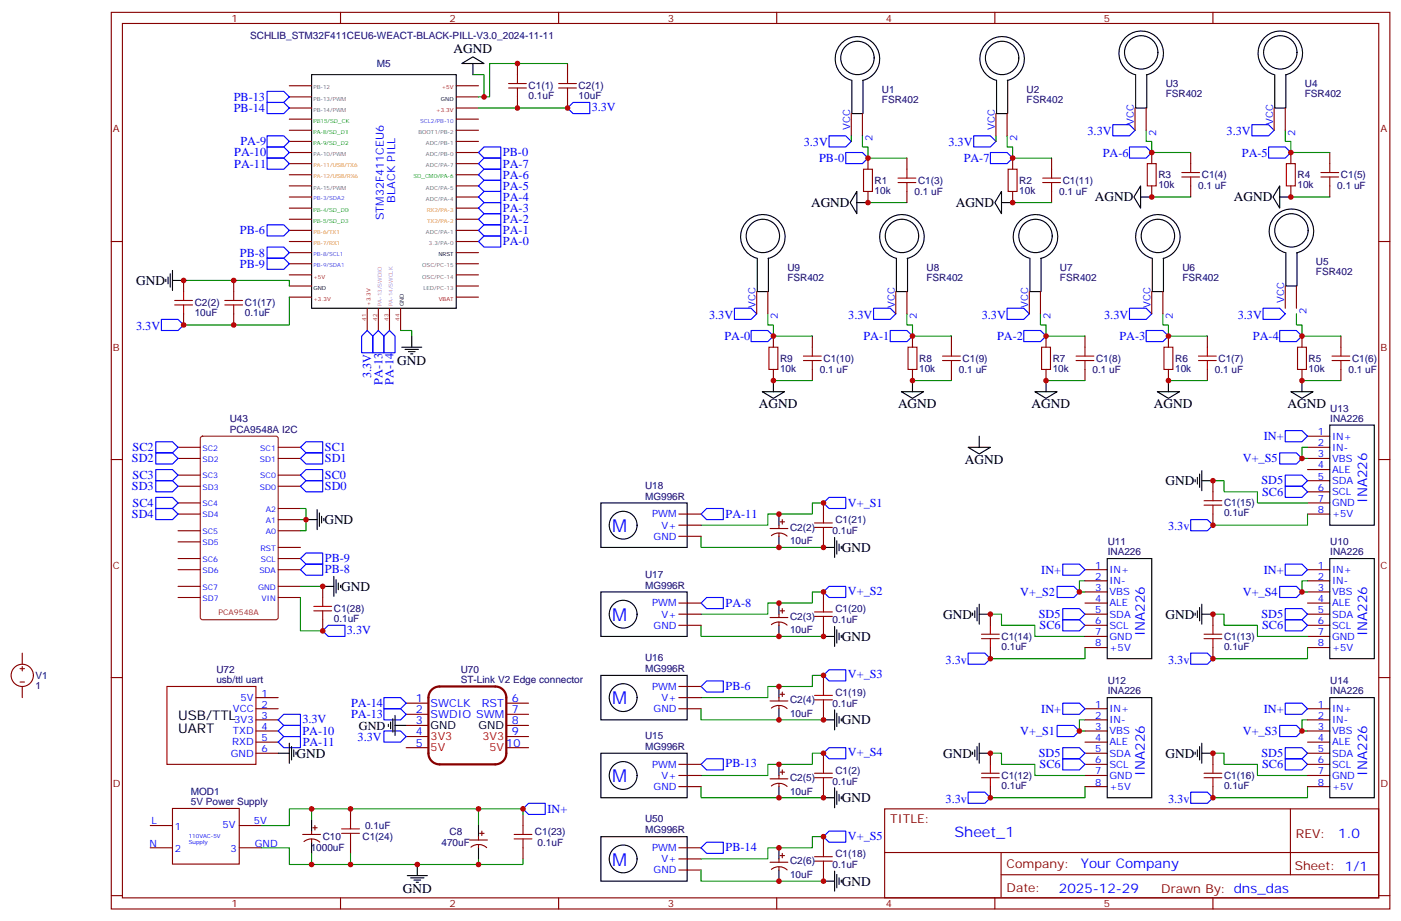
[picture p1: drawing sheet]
<svg xmlns="http://www.w3.org/2000/svg" width="444mm" height="292mm" viewBox="0 0 444 292" stroke-linecap="round" stroke-linejoin="round" font-family="sans-serif">
<g fill="none" stroke="#870000" stroke-width=".35">
<path d="M35.3 3.9h405.3v284.4h-405.3zM38.8 7.4h398.3v277.3h-398.3zM107.9 3.9v3.5M177.1 3.9v3.5M246.2 3.9v3.5M315.4 3.9v3.5M384.5 3.9v3.5M91.7 37.8h7.1M91.7 34.3h7.1M91.7 30.7h7.1M91.7 27.2h7.1M144.6 37.8h7.1"/>
<path d="M144.6 34.3h7.1M144.6 30.7h7.1M144.6 27.2h7.1M164 20.1v3.6M164 30.7v3.6M179.9 20.1v3.6M179.9 30.7v3.6M269.9 36v7.1M273.4 36v7.1M315.7 36v7.1M319.3 36v7.1M359.8 34.3v7"/>
<path d="M363.4 34.3v7M403.9 34.3v7M407.5 34.3v7M91.7 58.9h7.1M91.7 55.4h7.1M91.7 51.9h7.1M91.7 48.4h7.1M91.7 44.8h7.1M91.7 41.3h7.1M144.6 58.9h7.1M144.6 55.4h7.1M144.6 51.9h7.1"/>
<path d="M144.6 48.4h7.1M144.6 44.8h7.1M144.6 41.3h7.1M275.2 50.1v3.6M287.5 50.1v3.6M321 50.1v3.6M333.4 50.1v3.6M365.1 48.4v3.5M365.1 58.9v3.6M377.5 48.4v3.5M377.5 58.9v3.6M409.2 48.4v3.5"/>
<path d="M409.2 58.9v3.6M421.6 48.4v3.5M421.6 58.9v3.6M35.3 76.6h3.5M91.7 76.6h7.1M91.7 73.1h7.1M91.7 69.5h7.1M91.7 66h7.1M91.7 62.5h7.1M144.6 76.6h7.1M144.6 73.1h7.1M144.6 69.5h7.1"/>
<path d="M144.6 66h7.1M144.6 62.5h7.1M275.2 60.7v3.5M287.5 60.7v3.5M321 60.7v3.5M333.4 60.7v3.5M437.1 76.6h3.5M58.2 88.9v3.6M58.2 99.5v3.5M74.1 88.9v3.6M74.1 99.5v3.5M91.7 94.2h7.1"/>
<path d="M91.7 90.7h7.1M91.7 87.2h7.1M91.7 83.6h7.1M91.7 80.1h7.1M116.4 97.8v7M119.9 97.8v7M123.5 97.8v7M127 97.8v7M144.6 94.2h7.1M144.6 90.7h7.1M144.6 87.2h7.1M144.6 83.6h7.1"/>
<path d="M144.6 80.1h7.1M239.9 92.5v7M243.4 92.5v7M284 92.5v7M287.5 92.5v7M326.3 92.5v7M329.8 92.5v7M365.1 92.5v7M368.7 92.5v7M407.5 90.7v7.1M411 90.7v7.1M245.2 106.6v3.5"/>
<path d="M245.2 117.2v3.5M257.5 106.6v3.5M257.5 117.2v3.5M289.3 106.6v3.5M289.3 117.2v3.5M301.6 106.6v3.5M301.6 117.2v3.5M331.6 106.6v3.5M331.6 117.2v3.5M344 106.6v3.5M344 117.2v3.5M370.4 106.6v3.5"/>
<path d="M370.4 117.2v3.5M382.8 106.6v3.5M382.8 117.2v3.5M412.7 106.6v3.5M412.7 117.2v3.5M425.1 106.6v3.5M425.1 117.2v3.5M414.5 138.3h7.1M35.3 145.7h3.5M56.4 154.2h7.1M56.4 150.7h7.1M56.4 145.4h7.1"/>
<path d="M56.4 141.9h7.1M56.4 159.5h7.1M88.2 154.2h7M88.2 150.7h7M88.2 145.4h7M88.2 141.9h7M261.1 159.5v3.5M384.5 152.4v3.6M414.5 145.4h7.1M414.5 141.9h7.1M414.5 159.5h7.1M414.5 148.9h7.1"/>
<path d="M414.5 152.4h7.1M414.5 156h7.1M437.1 145.7h3.5M56.4 177.1h7.1M56.4 168.3h7.1M56.4 163h7.1M56.4 171.8h7.1M88.2 177.1h7M88.2 173.6h7M88.2 168.3h7M88.2 164.8h7M88.2 161.3h7"/>
<path d="M215.2 163h7M215.2 170.1h7M215.2 166.5h7M244.1 167.6h5.7M244.5 169.9a3.8 3.8 0 0 1 5 .1M246.9 166.5v1.1M246.9 169v1.1M247.3 165.5h1.4M248 164.8v1.4M261.1 170.1v3.5M384.5 163v3.5M414.5 163h7.1"/>
<path d="M56.4 189.5h7.1M56.4 185.9h7.1M56.4 180.7h7.1M88.2 189.5h7M88.2 185.9h7M88.2 180.7h7M102.3 185.9v3.6M102.3 196.5v3.6M215.2 191.2h7M215.2 194.8h7M215.2 198.3h7M244.1 195.8h5.7"/>
<path d="M244.5 198.1a3.8 3.8 0 0 1 5 .1M246.9 194.8v1M246.9 197.2v1.1M247.3 193.7h1.4M248 193v1.4M261.1 187.7v3.5M261.1 198.3v3.5M314 194.8v3.5M344 180.7h7M344 184.2h7M344 187.7h7M344 191.2h7"/>
<path d="M344 194.8h7M344 198.3h7M384.5 194.8v3.5M414.5 180.7h7.1M414.5 184.2h7.1M414.5 187.7h7.1M414.5 191.2h7.1M414.5 194.8h7.1M414.5 198.3h7.1M6.3 212.1h1.5M6.3 216.3h1.5M7.1 207.1v3.5"/>
<path d="M7.1 211.3v1.5M7.1 217.7v3.5M35.3 214.9h3.5M215.2 217.7h7M248 219.5v1.4M261.1 214.2v3.5M314 205.4v3.5M344 201.8h7M344 205.4h7M384.5 205.4v3.5M414.5 201.8h7.1M414.5 205.4h7.1"/>
<path d="M437.1 214.9h3.5M81.1 221.2h7.1M81.1 224.8h7.1M81.1 228.3h7.1M81.1 231.8h7.1M81.1 235.3h7.1M81.1 238.9h7.1M128.8 223h7M128.8 226.5h7M128.8 230h7M128.8 233.6h7M128.8 237.1h7"/>
<path d="M160.5 223h7.1M160.5 226.5h7.1M160.5 230h7.1M160.5 233.6h7.1M160.5 237.1h7.1M215.2 221.2h7M215.2 224.8h7M244.1 222.3h5.7M244.5 224.6a3.8 3.8 0 0 1 5 .1M246.9 221.2v1.1M246.9 223.7v1.1M247.3 220.2h1.4"/>
<path d="M261.1 224.8v3.5M261.1 238.9v3.5M314 238.9v3.5M344 224.8h7M344 228.3h7M344 231.8h7M344 235.3h7M344 238.9h7M384.5 238.9v3.5M414.5 224.8h7.1M414.5 228.3h7.1M414.5 231.8h7.1"/>
<path d="M414.5 235.3h7.1M414.5 238.9h7.1M54.7 256.4h21.1v17.6h-21.1zM111.1 256.5v3.5M165.8 258.3v3.5M215.2 242.4h7M215.2 245.9h7M215.2 249.4h7M244.1 247h5.7M244.5 249.2a3.8 3.8 0 0 1 5 .2M246.9 245.9v1.1M246.9 248.4v1"/>
<path d="M247.3 244.9h1.4M248 244.2v1.4M261.1 249.4v3.6M280.5 256.5h156.6v28.2h-156.6zM314 249.4v3.6M344 242.4h7M344 245.9h7M344 249.4h7M384.5 249.4v3.6M409.1 256.5v20.9M414.5 242.4h7.1M414.5 245.9h7.1"/>
<path d="M414.5 249.4h7.1M47.6 268.9h7.1M47.6 261.8h7.1M75.8 268.9h7.1M75.8 261.8h7.1M96 264.6h5.6M96.4 266.9a3.8 3.8 0 0 1 5 .1M98.8 263.6v1M98.8 266v1.1M99.1 262.5h1.4M99.8 261.8v1.4M111.1 267.1v3.5"/>
<path d="M148.9 266.4h5.6M149.3 268.6a3.8 3.8 0 0 1 5 .2M151.7 265.3v1.1M151.7 267.8v1.1M152 264.3h1.5M152.8 263.6v1.4M165.8 268.9v3.5M215.2 275.9h7M215.2 272.4h7M215.2 268.9h7M244.1 273.4h5.7M244.5 275.7a3.8 3.8 0 0 1 5 .2"/>
<path d="M246.9 272.4v1M246.9 274.8v1.1M247.3 271.3h1.4M248 270.6v1.4M261.1 265.3v3.6M261.1 275.9v3.5M280.5 270.4h156.5M317.4 277.4h119.6M317.4 270.4v14.1M35.3 284h3.5M107.9 284.7v3.6M177.1 284.7v3.6"/>
<path d="M246.2 284.7v3.6M315.4 284.7v3.6M384.5 284.7v3.6M437.1 284h3.5"/>
<circle cx="7.1" cy="214.2" r="3.5"/>
</g>
<g fill="none" stroke="#000" stroke-width=".35">
<path d="M98.8 23.7h45.8v74.1h-45.8zM146.4 20.1l3.5-2.1 3.6 2.1zM149.9 20.1v3.6M269.9 25.4a7.1 7.1 0 0 1-3.8-10.9 7.1 7.1 0 0 1 11.6 .2 7.1 7.1 0 0 1-4.2 10.8M270.1 25.4v10.6h3.5v-10.6M315.7 25.4a7.1 7.1 0 0 1-3.7-10.9 7.1 7.1 0 0 1 11.6 .2 7.1 7.1 0 0 1-4.3 10.8M315.9 25.4v10.6h3.6v-10.6M359.8 23.7a7.1 7.1 0 0 1-3.7-11 7.1 7.1 0 0 1 11.6 .3 7.1 7.1 0 0 1-4.3 10.8M360 23.7v10.6h3.6v-10.6M403.9 23.7a7.1 7.1 0 0 1-3.7-11 7.1 7.1 0 0 1 11.6 .3 7.1 7.1 0 0 1-4.3 10.8M404.1 23.7v10.6h3.5v-10.6M361.6 58.9v7.1l-2.1-3.5z"/>
<path d="M405.7 58.9v7.1l-2.1-3.5zM271.6 60.7v7.1l-2.1-3.6zM271.6 64.2h3.6M317.5 60.7v7.1l-2.1-3.6zM317.5 64.2h3.5M361.6 62.5h3.5M405.7 62.5h3.5M52.6 88.6v.7M53.3 87.9v2.1M54 86.8v4.3M54.7 88.9h3.5M54.7 85.8v6.3"/>
<path d="M239.9 81.9a7.1 7.1 0 0 1-3.8-11 7.1 7.1 0 0 1 11.6 .3 7.1 7.1 0 0 1-4.2 10.8M240.1 81.9v10.6h3.5v-10.6M284 81.9a7.1 7.1 0 0 1-3.8-11 7.1 7.1 0 0 1 11.6 .3 7.1 7.1 0 0 1-4.2 10.8M284.2 81.9v10.6h3.5v-10.6M326.3 81.9a7.1 7.1 0 0 1-3.7-11 7.1 7.1 0 0 1 11.5 .3 7.1 7.1 0 0 1-4.2 10.8M326.5 81.9v10.6h3.5v-10.6M365.1 81.9a7.1 7.1 0 0 1-3.7-11 7.1 7.1 0 0 1 11.6 .3 7.1 7.1 0 0 1-4.3 10.8M365.3 81.9v10.6h3.5v-10.6M407.5 80.1a7.1 7.1 0 0 1-3.8-10.9 7.1 7.1 0 0 1 11.6 .2 7.1 7.1 0 0 1-4.2 10.8M407.6 80.1v10.6h3.6v-10.6M127.4 110.1h6.3M128.4 110.8h4.2"/>
<path d="M129.5 111.5h2.1M130.2 112.2h.7M130.5 106.6v3.5M241.7 124.2h7l-3.5 2.1zM245.2 120.7v3.5M285.8 124.2h7l-3.5 2.1zM289.3 120.7v3.5M310.4 138.3v3.6M328.1 124.2h7l-3.5 2.1zM331.6 120.7v3.5M366.9 124.2h7l-3.5 2.1zM370.4 120.7v3.5"/>
<path d="M409.2 124.2h7.1l-3.6 2.1zM412.7 120.7v3.5M421.6 134.8h14.1v31.7h-14.1zM190.5 159.5h27.3v14.1h-27.3zM306.9 141.9h7.1l-3.6 2.1zM378.9 152.1v.7M379.6 151.4v2.1M380.3 150.3v4.3M381 149.3v6.3M381 152.4h3.5M97 164.8h3.5M100.5 161.6v6.4"/>
<path d="M101.2 162.7v4.2M102 163.7v2.1M102.7 164.4v.7M246.9 163v3.5M246.9 170.1v3.5M261.1 173.6h3.5M264.6 170.4v6.4M265.3 171.5v4.2M266 172.5v2.2M266.7 173.2v.8M351 177.1h14.1v31.8h-14.1zM421.6 177.1h14.1v31.8h-14.1z"/>
<path d="M102.3 185.9h3.5M105.8 182.8v6.3M106.5 183.8v4.3M107.2 184.9v2.1M107.9 185.6v.7M190.5 187.7h27.3v14.1h-27.3zM246.9 191.2v3.6M246.9 198.3v3.5M264.6 198.6v6.4M265.3 199.7v4.2M308.3 194.4v.7M309 193.7v2.1"/>
<path d="M309.7 192.7v4.2M310.4 191.6v6.3M310.4 194.8h3.6M378.9 194.4v.7M379.6 193.7v2.1M380.3 192.7v4.2M381 191.6v6.3M381 194.8h3.5M190.5 214.2h27.3v14.1h-27.3zM246.9 217.7v3.5M261.1 201.8h3.5M266 200.8v2.1"/>
<path d="M266.7 201.5v.7M88.2 238.9h3.5M91.7 235.7v6.3M92.4 236.7v4.3M93.1 237.8v2.1M93.8 238.5v.7M123.1 229.7v.7M123.8 229v2.1M124.5 227.9v4.3M125.2 230h3.6M125.2 226.9v6.3M190.5 238.9h27.3v14.1h-27.3z"/>
<path d="M246.9 224.8v3.5M261.1 228.3h3.5M264.6 225.1v6.4M265.3 226.2v4.2M266 227.2v2.1M266.7 227.9v.7M308.3 238.5v.7M309 237.8v2.1M309.7 236.7v4.3M310.4 238.9h3.6M310.4 235.7v6.3M351 221.2h14.1v31.8h-14.1z"/>
<path d="M378.9 238.5v.7M379.6 237.8v2.1M380.3 236.7v4.3M381 238.9h3.5M381 235.7v6.3M421.6 221.2h14.1v31.8h-14.1zM246.9 242.4v3.5M246.9 249.4v3.6M261.1 253h3.5M264.6 249.8v6.4M265.3 250.9v4.2M266 251.9v2.1"/>
<path d="M266.7 252.6v.7M98.8 260v3.6M98.8 267.1v3.5M129.1 277.7h6.4M130.2 278.4h4.2M131.2 279.1h2.1M131.9 279.8h.7M132.3 274.1v3.6M151.7 261.8v3.5M151.7 268.9v3.5M190.5 265.3h27.3v14.1h-27.3zM246.9 268.9v3.5"/>
<path d="M246.9 275.9v3.5M261.1 279.4h3.5M264.6 276.3v6.3M265.3 277.3v4.3M266 278.4v2.1M266.7 279.1v.7"/>
<circle cx="271.8" cy="18.4" r="5.3"/>
<circle cx="317.7" cy="18.4" r="5.3"/>
<circle cx="361.8" cy="16.6" r="5.3"/>
<circle cx="405.9" cy="16.6" r="5.3"/>
<circle cx="241.8" cy="74.8" r="5.3"/>
<circle cx="285.9" cy="74.8" r="5.3"/>
<circle cx="328.3" cy="74.8" r="5.3"/>
<circle cx="367.1" cy="74.8" r="5.3"/>
<circle cx="409.4" cy="73.1" r="5.3"/>
<circle cx="197.6" cy="166.5" r="4.4"/>
<circle cx="197.6" cy="194.8" r="4.4"/>
<circle cx="197.6" cy="221.2" r="4.4"/>
<circle cx="197.6" cy="245.9" r="4.4"/>
<circle cx="197.6" cy="272.4" r="4.4"/>
</g>
<g fill="none" stroke="#00f" stroke-width=".35">
<path d="M84.7 29h5.3l1.7 1.7-1.7 1.8h-5.3zM84.7 32.5h5.3l1.7 1.8-1.7 1.7h-5.3zM179.9 34.3l1.8-1.8h5.3v3.5h-5.3zM352.8 39.5h5.3l1.7 1.8-1.7 1.8h-5.3zM396.9 39.5h5.3l1.7 1.8-1.7 1.8h-5.3zM84.7 46.6h5.3l1.7 1.8-1.7 1.7h-5.3zM84.7 43.1h5.3l1.7 1.7-1.7 1.8h-5.3zM84.7 50.1h5.3l1.7 1.8-1.7 1.8h-5.3zM151.7 51.9l1.8-1.8h5.2v3.6h-5.2zM151.7 55.4l1.8-1.7h5.2v3.5h-5.2zM151.7 58.9l1.8-1.7h5.2v3.5h-5.2zM153.5 46.6h5.2v3.5h-5.2l-1.8-1.7z"/>
<path d="M262.8 43.1h5.3l1.8 1.7-1.8 1.8h-5.3zM268.1 48.4h5.3l1.8 1.7-1.8 1.8h-5.3zM308.7 43.1h5.3l1.7 1.7-1.7 1.8h-5.3zM314 48.4h5.3l1.7 1.7-1.7 1.8h-5.3zM358.1 46.6h5.3l1.7 1.8-1.7 1.7h-5.3zM402.2 46.6h5.3l1.7 1.8-1.7 1.7h-5.3zM84.7 78.4h5.3l1.7 1.7-1.7 1.8h-5.3zM84.7 71.3h5.3l1.7 1.8-1.7 1.7h-5.3zM151.7 62.5l1.8-1.8h5.2v3.5h-5.2zM151.7 66l1.8-1.8h5.2v3.6h-5.2zM151.7 69.5l1.8-1.7h5.2v3.5h-5.2zM151.7 76.6l1.8-1.8h5.2v3.6h-5.2z"/>
<path d="M151.7 73.1l1.8-1.8h5.2v3.5h-5.2zM84.7 81.9h5.3l1.7 1.7-1.7 1.8h-5.3zM232.8 97.8h5.3l1.8 1.7-1.8 1.8h-5.3zM276.9 97.8h5.3l1.8 1.7-1.8 1.8h-5.3zM319.3 97.8h5.3l1.7 1.7-1.7 1.8h-5.3zM358.1 97.8h5.3l1.7 1.7-1.7 1.8h-5.3zM400.4 97.8h5.3l1.8 1.7-1.8 1.8h-5.3zM51.2 101.3h5.2l1.8 1.7-1.8 1.8h-5.2zM116.4 104.8l1.8 1.8v5.3h-3.5v-5.3zM119.9 104.8l1.8 1.8v5.3h-3.5v-5.3zM123.5 104.8l1.7 1.8v5.3h-3.5v-5.3zM238.1 104.8h5.3l1.8 1.8-1.8 1.7h-5.3z"/>
<path d="M282.2 104.8h5.3l1.8 1.8-1.8 1.7h-5.3zM324.6 104.8h5.2l1.8 1.8-1.8 1.7h-5.2zM363.4 104.8h5.3l1.7 1.8-1.7 1.7h-5.3zM405.7 104.8h5.3l1.7 1.8-1.7 1.7h-5.3zM407.5 136.6h5.2l1.8 1.7-1.8 1.8h-5.2zM49.4 140.1h5.3l1.7 1.8-1.7 1.7h-5.3zM49.4 143.6h5.3l1.7 1.8-1.7 1.7h-5.3zM49.4 148.9h5.3l1.7 1.8-1.7 1.7h-5.3zM49.4 152.4h5.3l1.7 1.8-1.7 1.8h-5.3zM49.4 157.7h5.3l1.7 1.8-1.7 1.8h-5.3zM95.2 154.2l1.8-1.8h5.3v3.6h-5.3zM95.2 150.7l1.8-1.8h5.3v3.5h-5.3z"/>
<path d="M95.2 141.9l1.8-1.8h5.3v3.5h-5.3zM95.2 145.4l1.8-1.8h5.3v3.5h-5.3zM262.8 157.7h5.3v3.6h-5.3l-1.7-1.8zM405.7 143.6h5.3l1.7 1.8-1.7 1.7h-5.3zM407.5 150.7h5.2l1.8 1.7-1.8 1.8h-5.2zM407.5 154.2h5.2l1.8 1.8-1.8 1.7h-5.2zM49.4 161.3h5.3l1.7 1.7-1.7 1.8h-5.3zM95.2 177.1l1.8-1.7h5.3v3.5h-5.3zM222.2 163l1.8-1.7h5.3v3.5h-5.3zM336.9 178.9h5.3l1.8 1.8-1.8 1.7h-5.3zM377.5 164.8h5.3l1.7 1.7-1.7 1.8h-5.3zM407.5 178.9h5.2l1.8 1.8-1.8 1.7h-5.2z"/>
<path d="M95.2 180.7l1.8-1.8h5.3v3.5h-5.3zM222.2 191.2l1.8-1.7h5.3v3.5h-5.3zM261.1 187.7l1.7-1.8h5.3v3.6h-5.3zM335.1 185.9h5.3l1.8 1.8-1.8 1.8h-5.3zM336.9 196.5h5.3l1.8 1.8-1.8 1.8h-5.3zM336.9 193h5.3l1.8 1.8-1.8 1.7h-5.3zM405.7 185.9h5.3l1.7 1.8-1.7 1.8h-5.3zM407.5 193h5.2l1.8 1.8-1.8 1.7h-5.2zM407.5 196.5h5.2l1.8 1.8-1.8 1.8h-5.2zM102.3 200.1l1.8-1.8h5.3v3.5h-5.3zM222.2 217.7l1.8-1.8h5.3v3.6h-5.3zM261.1 214.2l1.7-1.8h5.3v3.5h-5.3z"/>
<path d="M306.9 207.1h5.3l1.8 1.8-1.8 1.7h-5.3zM377.5 207.1h5.3l1.7 1.8-1.7 1.7h-5.3zM88.2 231.8l1.8-1.8h5.2v3.6h-5.2zM88.2 228.3l1.8-1.8h5.2v3.5h-5.2zM90 233.6h5.2v3.5h-5.2l-1.8-1.8zM121.7 231.8h5.3l1.8 1.8-1.8 1.7h-5.3zM121.7 224.8h5.3l1.8 1.7-1.8 1.8h-5.3zM121.7 221.2h5.3l1.8 1.8-1.8 1.8h-5.3zM262.8 237.1h5.3v3.5h-5.3l-1.7-1.7zM335.1 230h5.3l1.8 1.8-1.8 1.8h-5.3zM336.9 237.1h5.3l1.8 1.8-1.8 1.7h-5.3zM336.9 223h5.3l1.8 1.8-1.8 1.7h-5.3z"/>
<path d="M405.7 230h5.3l1.7 1.8-1.7 1.8h-5.3zM407.5 237.1h5.2l1.8 1.8-1.8 1.7h-5.2zM407.5 223h5.2l1.8 1.8-1.8 1.7h-5.2zM165.8 256.5l1.8-1.8h5.3v3.6h-5.3zM222.2 242.4l1.8-1.8h5.3v3.6h-5.3zM306.9 251.2h5.3l1.8 1.8-1.8 1.7h-5.3zM336.9 240.6h5.3l1.8 1.8-1.8 1.8h-5.3zM377.5 251.2h5.3l1.7 1.8-1.7 1.7h-5.3zM407.5 240.6h5.2l1.8 1.8-1.8 1.8h-5.2zM222.2 268.9l1.8-1.8h5.3v3.5h-5.3zM261.1 265.3l1.7-1.7h5.3v3.5h-5.3z"/>
</g>
<path d="M136.9 218.7a3.5 3.5 0 0 1 2.4-1h17.7a3.5 3.5 0 0 1 3.5 3.5v17.7a3.5 3.5 0 0 1-3.5 3.5h-17.7a3.5 3.5 0 0 1-3.5-3.5v-17.7a3.5 3.5 0 0 1 1.1-2.5z" fill="none" stroke="#870000" stroke-width=".71"/>
<path d="M52.9 217.7h28.2v24.7h-28.2z" fill="none" stroke="#900" stroke-width=".35"/>
<g fill="none" stroke="#a10000" stroke-width=".35">
<path d="M161.2 27.9h5.7M161.2 26.5h5.7M164 23.7v2.8M164 27.9v2.8M177.1 27.9h5.6M177.1 26.5h5.6M179.9 23.7v2.8M179.9 27.9v2.8M273.8 53.7h2.8v7h-2.8zM284.7 57.9h5.6M284.7 56.5h5.6M287.5 53.7v2.8"/>
<path d="M287.5 57.9v2.8M319.6 53.7h2.8v7h-2.8zM330.6 57.9h5.6M330.6 56.5h5.6M333.4 53.7v2.8M333.4 57.9v2.8M363.7 51.9h2.8v7h-2.8zM374.6 56.1h5.7M374.6 54.7h5.7M377.5 51.9v2.8M377.5 56.1v2.8M407.8 51.9h2.8v7h-2.8z"/>
<path d="M418.7 56.1h5.7M418.7 54.7h5.7M421.6 51.9v2.8M421.6 56.1v2.8M55.4 95.3h5.6M55.4 96.7h5.6M58.2 92.5v2.8M58.2 96.7v2.8M71.3 95.3h5.6M71.3 96.7h5.6M74.1 92.5v2.8M74.1 96.7v2.8"/>
<path d="M243.8 110.1h2.8v7.1h-2.8zM254.7 114.3h5.6M254.7 112.9h5.6M257.5 110.1v2.8M257.5 114.3v2.9M287.9 110.1h2.8v7.1h-2.8zM298.8 114.3h5.6M298.8 112.9h5.6M301.6 110.1v2.8M301.6 114.3v2.9M330.2 110.1h2.8v7.1h-2.8zM341.1 114.3h5.7"/>
<path d="M341.1 112.9h5.7M344 110.1v2.8M344 114.3v2.9M369 110.1h2.8v7.1h-2.8zM379.9 114.3h5.7M379.9 112.9h5.7M382.8 110.1v2.8M382.8 114.3v2.9M411.3 110.1h2.9v7.1h-2.9zM422.3 114.3h5.6M422.3 112.9h5.6M425.1 110.1v2.8"/>
<path d="M425.1 114.3v2.9M381.7 158.8h5.6M384.5 156v2.8M258.2 167.3h5.7M258.2 165.8h5.7M261.1 163v2.8M261.1 167.3v2.8M381.7 160.2h5.6M384.5 160.2v2.8M99.5 193.7h5.6M99.5 192.3h5.6M102.3 189.5v2.8"/>
<path d="M102.3 193.7v2.8M258.2 195.5h5.7M258.2 194.1h5.7M261.1 191.2v2.9M261.1 195.5v2.8M314 198.3v2.8M384.5 198.3v2.8M261.1 217.7v2.8M311.1 202.5h5.7M311.1 201.1h5.7M314 202.5v2.9M381.7 202.5h5.6"/>
<path d="M381.7 201.1h5.6M384.5 202.5v2.9M258.2 221.9h5.7M258.2 220.5h5.7M261.1 221.9v2.9M258.2 246.6h5.7M258.2 245.2h5.7M261.1 242.4v2.8M261.1 246.6v2.8M311.1 246.6h5.7M311.1 245.2h5.7M314 242.4v2.8"/>
<path d="M314 246.6v2.8M381.7 246.6h5.6M381.7 245.2h5.6M384.5 242.4v2.8M384.5 246.6v2.8M108.3 264.3h5.6M108.3 262.9h5.6M111.1 260v2.9M111.1 264.3v2.8M163 266h5.6M163 264.6h5.6M165.8 261.8v2.8"/>
<path d="M165.8 266v2.9M258.2 273.1h5.7M258.2 271.7h5.7M261.1 268.9v2.8M261.1 273.1v2.8"/>
</g>
<g fill="none" stroke="#008700" stroke-width=".35">
<path d="M149.9 23.7h3.6v7M151.7 34.3h28.2M179.9 20.1h-24.7v10.6h-3.5M269.9 43.1v1.7M273.4 43.1v3.5h1.8v3.5h12.3M315.7 43.1v1.7M319.3 43.1v3.5h1.7v3.5h12.4M363.4 41.3v3.5h1.7v3.6h12.4M407.5 41.3v3.5h1.7v3.6h12.4M275.2 64.2h12.3M321 64.2h12.4M365.1 62.5h12.4"/>
<path d="M409.2 62.5h12.4M58.2 88.9h33.5v1.8M91.7 94.2v8.8h-33.5M243.4 99.5v3.5h1.8v3.6h12.3M287.5 99.5v3.5h1.8v3.6h12.3M329.8 99.5v3.5h1.8v3.6h12.4M368.7 99.5v3.5h1.7v3.6h12.4M411 99.5v3.5h1.7v3.6h12.4M127 104.8h3.5v1.8M245.2 120.7h12.3M289.3 120.7h12.3M331.6 120.7h12.4"/>
<path d="M370.4 120.7h12.4M412.7 120.7h12.4M261.1 159.5h-3.6v3.5h-14.1v3.5h-21.2M384.5 152.4h3.6v3.6h10.5v3.5h15.9M414.5 141.9h-1.8v3.5h1.8M95.2 161.3h1.8v3.5h-1.8M97 164.8v3.5h-1.8M222.2 170.1v3.5h38.9M414.5 163v3.5h-30M95.2 189.5v10.6h7.1M95.2 185.9h7.1M222.2 198.3v3.5h38.9"/>
<path d="M261.1 187.7h-3.6v3.5h-14.1v3.6h-21.2M314 194.8h3.5v3.5h10.6v3.5h15.9M344 184.2h-1.8v3.5h1.8M384.5 194.8h3.6v3.5h10.5v3.5h15.9M414.5 184.2h-1.8v3.5h1.8M261.1 214.2h-3.6v3.5h-14.1v3.5h-21.2M344 205.4v3.5h-30M414.5 205.4v3.5h-30M222.2 224.8v3.5h38.9M261.1 238.9h-3.6v3.5h-14.1v3.5h-21.2M314 238.9h3.5v3.5h10.6v3.5h15.9M344 228.3h-1.8v3.5h1.8"/>
<path d="M384.5 238.9h3.6v3.5h10.5v3.5h15.9M414.5 228.3h-1.8v3.5h1.8M98.8 256.5v3.5M151.7 256.5h14.1v1.8M222.2 249.4v3.6h38.9M344 249.4v3.6h-30M414.5 249.4v3.6h-30M82.9 261.8h8.8v-5.3h60v5.3M82.9 268.9h8.8v5.2h60v-1.7M98.8 270.6v3.5M111.1 270.6v3.5M165.8 272.4v1.7h-14.1"/>
<path d="M222.2 275.9v3.5h38.9M261.1 265.3h-3.6v3.6h-14.1v3.5h-21.2"/>
</g>
<path d="M63.7 138.5l.5-.2h23.3l.6 .5 .1 57-.5 .7h-23.5l-.6-.4-.1-57.1z" fill="none" stroke="#930" stroke-width=".35"/>
<g fill="#c00">
<circle cx="164" cy="34.3" r=".88"/>
<circle cx="164" cy="20.1" r=".88"/>
<circle cx="179.9" cy="34.3" r=".88"/>
<circle cx="275.2" cy="50.1" r=".88"/>
<circle cx="321" cy="50.1" r=".88"/>
<circle cx="365.1" cy="48.4" r=".88"/>
<circle cx="409.2" cy="48.4" r=".88"/>
<circle cx="412.8" cy="106.6" r=".88"/>
<circle cx="370.4" cy="106.6" r=".88"/>
<circle cx="331.6" cy="106.6" r=".88"/>
<circle cx="289.3" cy="106.6" r=".88"/>
<circle cx="245.2" cy="106.6" r=".88"/>
<circle cx="102.3" cy="200.1" r=".88"/>
<circle cx="102.3" cy="185.9" r=".88"/>
<circle cx="314" cy="253" r=".88"/>
<circle cx="314" cy="238.9" r=".88"/>
<circle cx="384.5" cy="238.9" r=".88"/>
<circle cx="384.5" cy="253" r=".88"/>
<circle cx="384.5" cy="208.9" r=".88"/>
<circle cx="384.5" cy="194.8" r=".88"/>
<circle cx="314" cy="194.8" r=".88"/>
<circle cx="314" cy="208.9" r=".88"/>
<circle cx="384.5" cy="166.5" r=".88"/>
<circle cx="384.5" cy="152.4" r=".88"/>
<circle cx="342.2" cy="231.8" r=".88"/>
<circle cx="342.2" cy="187.7" r=".88"/>
<circle cx="412.8" cy="231.8" r=".88"/>
<circle cx="412.8" cy="187.7" r=".88"/>
<circle cx="412.8" cy="145.4" r=".88"/>
<circle cx="246.9" cy="268.9" r=".88"/>
<circle cx="246.9" cy="279.4" r=".88"/>
<circle cx="261.1" cy="279.4" r=".88"/>
<circle cx="261.1" cy="265.3" r=".88"/>
<circle cx="261.1" cy="238.9" r=".88"/>
<circle cx="261.1" cy="253" r=".88"/>
<circle cx="246.9" cy="253" r=".88"/>
<circle cx="246.9" cy="242.4" r=".88"/>
<circle cx="261.1" cy="214.2" r=".88"/>
<circle cx="261.1" cy="228.3" r=".88"/>
<circle cx="246.9" cy="228.3" r=".88"/>
<circle cx="246.9" cy="217.7" r=".88"/>
<circle cx="261.1" cy="187.7" r=".88"/>
<circle cx="261.1" cy="201.8" r=".88"/>
<circle cx="246.9" cy="201.8" r=".88"/>
<circle cx="246.9" cy="191.2" r=".88"/>
<circle cx="261.1" cy="159.5" r=".88"/>
<circle cx="261.1" cy="173.6" r=".88"/>
<circle cx="246.9" cy="173.6" r=".88"/>
<circle cx="246.9" cy="163" r=".88"/>
<circle cx="98.8" cy="274.1" r=".88"/>
<circle cx="98.8" cy="256.5" r=".88"/>
<circle cx="111.1" cy="274.1" r=".88"/>
<circle cx="151.7" cy="256.5" r=".88"/>
<circle cx="151.7" cy="274.1" r=".88"/>
<circle cx="111.1" cy="256.5" r=".88"/>
<circle cx="132.3" cy="274.1" r=".88"/>
<circle cx="165.8" cy="256.5" r=".88"/>
<circle cx="97" cy="164.8" r=".88"/>
<circle cx="58.2" cy="88.9" r=".88"/>
<circle cx="74.1" cy="88.9" r=".88"/>
<circle cx="58.2" cy="103" r=".88"/>
<circle cx="74.1" cy="103" r=".88"/>
<circle cx="245.2" cy="120.7" r=".88"/>
<circle cx="289.3" cy="120.7" r=".88"/>
<circle cx="331.6" cy="120.7" r=".88"/>
<circle cx="370.4" cy="120.7" r=".88"/>
<circle cx="412.8" cy="120.7" r=".88"/>
<circle cx="409.2" cy="62.5" r=".88"/>
<circle cx="365.1" cy="62.5" r=".88"/>
<circle cx="321" cy="64.2" r=".88"/>
<circle cx="275.2" cy="64.2" r=".88"/>
<circle cx="153.5" cy="30.7" r=".88"/>
</g>
<g font-size="5.6" fill="#00f">
<text x="194" y="168.7">M</text>
<text x="194" y="196.9">M</text>
<text x="194" y="223.4">M</text>
<text x="194" y="248.1">M</text>
<text x="194" y="274.5">M</text>
</g>
<text font-size="4.6" fill="#00f" x="302.5" y="265.5">Sheet_1</text>
<g font-size="4.2">
<text x="143.8" y="16.9">AGND</text>
<text x="257.1" y="65.6">AGND</text>
<text x="303" y="65.6">AGND</text>
<text x="347.1" y="63.8">AGND</text>
<text x="391.2" y="63.8">AGND</text>
<text x="43.2" y="90.3">GND</text>
<text x="125.9" y="115.7">GND</text>
<text x="240.6" y="129.5">AGND</text>
<text x="284.7" y="129.5">AGND</text>
<text x="327" y="129.5">AGND</text>
<text x="365.8" y="129.5">AGND</text>
<text x="408.2" y="129.5">AGND</text>
<text x="305.9" y="147.1">AGND</text>
<text x="369.5" y="153.8">GND</text>
<text x="102.8" y="166.1">GND</text>
<text x="266.9" y="175">GND</text>
<text x="108.1" y="187.3">GND</text>
<text x="299" y="196.1">GND</text>
<text x="369.5" y="196.1">GND</text>
<text x="266.9" y="203.2">GND</text>
<text x="56.4" y="228.3">USB/TTL</text>
<text x="56.4" y="232.5">UART</text>
<text x="266.9" y="229.7">GND</text>
<text x="94" y="240.3">GND</text>
<text x="299" y="240.2">GND</text>
<text x="369.5" y="240.2">GND</text>
<text x="266.9" y="254.4">GND</text>
<text x="266.9" y="280.8">GND</text>
<text x="127.7" y="283.3">GND</text>
</g>
<g font-size="4.2" fill="#00f">
<text x="433.4" y="159.5" transform="rotate(-90 433.4 159.5)">INA226</text>
<text x="362.9" y="201.8" transform="rotate(-90 362.9 201.8)">INA226</text>
<text x="433.4" y="201.8" transform="rotate(-90 433.4 201.8)">INA226</text>
<text x="362.9" y="245.9" transform="rotate(-90 362.9 245.9)">INA226</text>
<text x="433.4" y="245.9" transform="rotate(-90 433.4 245.9)">INA226</text>
<text x="424.3" y="265.8">1.0</text>
<text x="342.6" y="275.3">Your Company</text>
<text x="335.7" y="283.1">2025-12-29</text>
</g>
<g font-size="3.9" fill="#00f">
<text x="74.1" y="32">PB-13</text>
<text x="74.1" y="35.5">PB-14</text>
<text x="187.6" y="35.3">3.3V</text>
<text x="76.2" y="46.1">PA-9</text>
<text x="254.8" y="46.3">3.3V</text>
<text x="300.7" y="46.3">3.3V</text>
<text x="344.8" y="42.8">3.3V</text>
<text x="388.9" y="42.8">3.3V</text>
<text x="74.3" y="49.6">PA-10</text>
<text x="74.3" y="53.1">PA-11</text>
<text x="159.5" y="49.6">PB-0</text>
<text x="159.5" y="53.2">PA-7</text>
<text x="259.7" y="51.4">PB-0</text>
<text x="305.5" y="51.4">PA-7</text>
<text x="349.6" y="49.6">PA-6</text>
<text x="393.7" y="49.6">PA-5</text>
<text x="159.5" y="56.7">PA-6</text>
<text x="159.5" y="60.2">PA-5</text>
<text x="159.5" y="63.7">PA-4</text>
<text x="159.5" y="67.3">PA-3</text>
<text x="159.5" y="70.8">PA-2</text>
<text x="76" y="74.3">PB-6</text>
<text x="159.5" y="77.8">PA-0</text>
<text x="159.5" y="74.3">PA-1</text>
<text x="76" y="81.4">PB-8</text>
<text x="76" y="84.9">PB-9</text>
<text x="224.8" y="101">3.3V</text>
<text x="268.9" y="101">3.3V</text>
<text x="311.2" y="101">3.3V</text>
<text x="350.1" y="101">3.3V</text>
<text x="392.4" y="101">3.3V</text>
<text x="43.1" y="104.5">3.3V</text>
<text x="229.7" y="107.8">PA-0</text>
<text x="273.8" y="107.8">PA-1</text>
<text x="316.1" y="107.8">PA-2</text>
<text x="354.9" y="107.8">PA-3</text>
<text x="397.2" y="107.8">PA-4</text>
<text x="117.7" y="120" transform="rotate(-90 117.7 120)">3.3V</text>
<text x="121.2" y="122.1" transform="rotate(-90 121.2 122.1)">PA-13</text>
<text x="124.7" y="122.1" transform="rotate(-90 124.7 122.1)">PA-14</text>
<text x="42" y="143.1">SC2</text>
<text x="103" y="143.1">SC1</text>
<text x="400.7" y="139.6">IN+</text>
<text x="41.8" y="146.6">SD2</text>
<text x="103" y="146.6">SD1</text>
<text x="394" y="146.6">V+_S5</text>
<text x="41.8" y="155.5">SD3</text>
<text x="42" y="151.9">SC3</text>
<text x="103" y="155.5">SD0</text>
<text x="103" y="151.9">SC0</text>
<text x="399.9" y="153.6">SD5</text>
<text x="42" y="160.8">SC4</text>
<text x="268.8" y="160.7">V+_S1</text>
<text x="400.1" y="157.2">SC6</text>
<text x="41.8" y="164.3">SD4</text>
<text x="230" y="164.3">PA-11</text>
<text x="370.3" y="168.1">3.3v</text>
<text x="103" y="178.1">PB-9</text>
<text x="103" y="181.6">PB-8</text>
<text x="330.1" y="181.9">IN+</text>
<text x="400.7" y="181.9">IN+</text>
<text x="268.8" y="188.7">V+_S2</text>
<text x="323.5" y="189">V+_S2</text>
<text x="394" y="189">V+_S4</text>
<text x="230" y="192.5">PA-8</text>
<text x="329.3" y="195.9">SD5</text>
<text x="399.9" y="195.9">SD5</text>
<text x="110" y="201">3.3V</text>
<text x="329.6" y="199.5">SC6</text>
<text x="400.1" y="199.5">SC6</text>
<text x="268.8" y="215.1">V+_S3</text>
<text x="299.8" y="210.5">3.3v</text>
<text x="370.3" y="210.5">3.3v</text>
<text x="230" y="219">PB-6</text>
<text x="111.3" y="227.8">PA-13</text>
<text x="111.3" y="224.3">PA-14</text>
<text x="330.1" y="226">IN+</text>
<text x="400.7" y="226">IN+</text>
<text x="95.8" y="229.2">3.3V</text>
<text x="95.9" y="233.2">PA-10</text>
<text x="323.5" y="233.1">V+_S1</text>
<text x="394" y="233.1">V+_S3</text>
<text x="96" y="236.7">PA-11</text>
<text x="113.4" y="234.8">3.3V</text>
<text x="268.8" y="239.8">V+_S4</text>
<text x="230" y="243.3">PB-13</text>
<text x="329.3" y="240">SD5</text>
<text x="329.6" y="243.6">SC6</text>
<text x="399.9" y="240">SD5</text>
<text x="400.1" y="243.6">SC6</text>
<text x="173.6" y="257.8">IN+</text>
<text x="299.8" y="254.6">3.3v</text>
<text x="370.3" y="254.6">3.3v</text>
<text x="230" y="269.8">PB-14</text>
<text x="268.8" y="266.3">V+_S5</text>
</g>
<text font-size="3.9" x="113.8" y="231.4">GND</text>
<g font-size="3.9" fill="#800">
<text x="282.2" y="261.1">TITLE:</text>
<text x="410.9" y="265.8">REV:</text>
<text x="319.1" y="275.3">Company:</text>
<text x="410.5" y="275.9">Sheet: 1/1</text>
<text x="319.1" y="283">Date:</text>
<text x="368.2" y="283.1">Drawn By: dns_das</text>
</g>
<g font-size="3.5" fill="#00f">
<text x="125.2" y="64.2" transform="rotate(-90 125.2 64.2)">BLACK PILL</text>
<text x="121.7" y="69.8" transform="rotate(-90 121.7 69.8)">STM32F411CEU6</text>
<text x="131.8" y="222.6">1</text>
<text x="131.8" y="226.2">2</text>
<text x="136.5" y="227.6">SWDIO SWM</text>
<text x="136.5" y="224">SWCLK</text>
<text x="152.8" y="224">RST</text>
<text x="162.3" y="226.2">7</text>
<text x="162.3" y="222.6">6</text>
<text x="131.8" y="229.7">3</text>
<text x="131.8" y="233.2">4</text>
<text x="162.3" y="229.7">8</text>
<text x="162.3" y="233.2">9</text>
<text x="131.8" y="236.7">5</text>
<text x="160.5" y="236.7">10</text>
</g>
<g font-size="3.5">
<text x="136.5" y="231.1">GND</text>
<text x="151.7" y="231.1">GND</text>
</g>
<g font-size="3.5" fill="#f00">
<text x="136.5" y="238.2">5V</text>
<text x="136.5" y="234.6">3V3</text>
<text x="152.9" y="234.6">3V3</text>
<text x="155.2" y="238.2">5V</text>
</g>
<g font-size="3.2" fill="#800">
<text x="73.4" y="6.9">1</text>
<text x="142.5" y="6.9">2</text>
<text x="211.7" y="6.9">3</text>
<text x="280.8" y="6.9">4</text>
<text x="350" y="6.9">5</text>
<text x="35.8" y="42">A</text>
<text x="437.6" y="42">A</text>
<text x="35.8" y="111.2">B</text>
<text x="437.6" y="111.2">B</text>
<text x="35.8" y="180.3">C</text>
<text x="437.6" y="180.3">C</text>
<text x="35.8" y="249.4">D</text>
<text x="437.6" y="249.4">D</text>
<text x="73.4" y="287.7">1</text>
<text x="142.5" y="287.7">2</text>
<text x="211.7" y="287.7">3</text>
<text x="280.8" y="287.7">4</text>
<text x="350" y="287.7">5</text>
</g>
<g font-size="3.2" fill="#000080">
<text x="79.3" y="12.5">SCHLIB_STM32F411CEU6-WEACT-BLACK-PILL-V3.0_2024-11-11</text>
<text x="119.4" y="21.3">M5</text>
<text x="167.6" y="28.3">C1(1)</text>
<text x="183.4" y="28.3">C2(1)</text>
<text x="279.6" y="29.3">U1</text>
<text x="325.5" y="29.3">U2</text>
<text x="369.5" y="27.6">U3</text>
<text x="413.6" y="27.6">U4</text>
<text x="167.6" y="31.5">0.1uF</text>
<text x="183.4" y="31.5">10uF</text>
<text x="279.6" y="32.5">FSR402</text>
<text x="325.5" y="32.5">FSR402</text>
<text x="369.5" y="30.8">FSR402</text>
<text x="413.6" y="30.8">FSR402</text>
<text x="277.3" y="58.2">R1</text>
<text x="291" y="58.3">C1(3)</text>
<text x="323.1" y="58.2">R2</text>
<text x="336.9" y="58.3">C1(11)</text>
<text x="367.2" y="59.7">10k</text>
<text x="367.2" y="56.4">R3</text>
<text x="381" y="56.6">C1(4)</text>
<text x="411.3" y="59.7">10k</text>
<text x="411.3" y="56.4">R4</text>
<text x="425.1" y="56.6">C1(5)</text>
<text x="277.3" y="61.5">10k</text>
<text x="289.9" y="61.8">0.1 uF</text>
<text x="323.1" y="61.5">10k</text>
<text x="335.8" y="61.8">0.1 uF</text>
<text x="379.9" y="60">0.1 uF</text>
<text x="424" y="60">0.1 uF</text>
<text x="249.6" y="89">FSR402</text>
<text x="249.6" y="85.8">U9</text>
<text x="293.7" y="89">FSR402</text>
<text x="293.7" y="85.8">U8</text>
<text x="336" y="89">FSR402</text>
<text x="336" y="85.8">U7</text>
<text x="374.8" y="89">FSR402</text>
<text x="374.8" y="85.8">U6</text>
<text x="417.2" y="87.2">FSR402</text>
<text x="417.2" y="84">U5</text>
<text x="61.7" y="100.3">10uF</text>
<text x="61.7" y="97.1">C2(2)</text>
<text x="77.6" y="100.3">0.1uF</text>
<text x="77.6" y="97.1">C1(17)</text>
<text x="247.3" y="117.9">10k</text>
<text x="247.3" y="114.6">R9</text>
<text x="259.9" y="118.2">0.1 uF</text>
<text x="261.1" y="114.8">C1(10)</text>
<text x="291.4" y="117.9">10k</text>
<text x="291.4" y="114.6">R8</text>
<text x="304" y="118.2">0.1 uF</text>
<text x="305.2" y="114.8">C1(9)</text>
<text x="333.7" y="117.9">10k</text>
<text x="333.7" y="114.6">R7</text>
<text x="346.3" y="118.2">0.1 uF</text>
<text x="347.5" y="114.8">C1(8)</text>
<text x="372.5" y="117.9">10k</text>
<text x="372.5" y="114.6">R6</text>
<text x="385.2" y="118.2">0.1 uF</text>
<text x="386.3" y="114.8">C1(7)</text>
<text x="414.9" y="117.9">10k</text>
<text x="414.9" y="114.6">R5</text>
<text x="427.5" y="118.2">0.1 uF</text>
<text x="428.6" y="114.8">C1(6)</text>
<text x="421.7" y="130.5">U13</text>
<text x="72.8" y="137.3">PCA9548A I2C</text>
<text x="72.8" y="133.9">U43</text>
<text x="421.7" y="133.7">INA226</text>
<text x="204.5" y="154.9">U18</text>
<text x="204.5" y="158.4">MG996R</text>
<text x="388.1" y="160.6">C1(15)</text>
<text x="264.8" y="165.9">C1(21)</text>
<text x="388.1" y="163.8">0.1uF</text>
<text x="250.5" y="168.3">C2(2)</text>
<text x="250.5" y="172.6">10uF</text>
<text x="263.9" y="169.5">0.1uF</text>
<text x="351.2" y="172.9">U11</text>
<text x="421.7" y="172.9">U10</text>
<text x="351.2" y="176.1">INA226</text>
<text x="421.7" y="176.1">INA226</text>
<text x="204.5" y="183.1">U17</text>
<text x="204.5" y="186.7">MG996R</text>
<text x="105.8" y="197.3">0.1uF</text>
<text x="105.8" y="194.1">C1(28)</text>
<text x="250.5" y="196.5">C2(3)</text>
<text x="263.9" y="197.7">0.1uF</text>
<text x="264.8" y="194.2">C1(20)</text>
<text x="250.5" y="200.8">10uF</text>
<text x="317.5" y="202.9">C1(14)</text>
<text x="388.1" y="202.9">C1(13)</text>
<text x="204.5" y="209.6">U16</text>
<text x="317.5" y="206.1">0.1uF</text>
<text x="388.1" y="206.1">0.1uF</text>
<text x="11.3" y="215.2">V1</text>
<text x="68.6" y="213.4">U72</text>
<text x="146.1" y="213.3">U70</text>
<text x="204.5" y="213.1">MG996R</text>
<text x="11.3" y="218.5">1</text>
<text x="68.6" y="216.6">usb/ttl uart</text>
<text x="146.1" y="216.6">ST-Link V2 Edge connector</text>
<text x="264.8" y="220.6">C1(19)</text>
<text x="351.2" y="220.2">INA226</text>
<text x="351.2" y="216.9">U12</text>
<text x="421.7" y="220.2">INA226</text>
<text x="421.7" y="216.9">U14</text>
<text x="250.5" y="223">C2(4)</text>
<text x="250.5" y="227.3">10uF</text>
<text x="263.9" y="224.1">0.1uF</text>
<text x="204.5" y="237.8">MG996R</text>
<text x="204.5" y="234.3">U15</text>
<text x="264.8" y="245.3">C1(2)</text>
<text x="250.5" y="247.7">C2(5)</text>
<text x="250.5" y="252">10uF</text>
<text x="263.9" y="248.8">0.1uF</text>
<text x="317.5" y="250.2">0.1uF</text>
<text x="317.5" y="247">C1(12)</text>
<text x="388.1" y="250.2">0.1uF</text>
<text x="388.1" y="247">C1(16)</text>
<text x="60.5" y="255.3">5V Power Supply</text>
<text x="60.5" y="252">MOD1</text>
<text x="115.7" y="262.9">0.1uF</text>
<text x="204.5" y="260.8">U50</text>
<text x="102.3" y="266.5">C10</text>
<text x="114.9" y="266.5">C1(24)</text>
<text x="140" y="268.2">470uF</text>
<text x="142.5" y="264.7">C8</text>
<text x="169.6" y="264.7">C1(23)</text>
<text x="170.4" y="268.2">0.1uF</text>
<text x="204.5" y="264.3">MG996R</text>
<text x="98.5" y="270">1000uF</text>
<text x="250.5" y="274.1">C2(6)</text>
<text x="263.9" y="275.3">0.1uF</text>
<text x="264.8" y="271.8">C1(18)</text>
<text x="250.5" y="278.4">10uF</text>
</g>
<g font-size="3.2" fill="#00f">
<text x="269.5" y="41.3" transform="rotate(-90 269.5 41.3)">VCC</text>
<text x="315.4" y="41.3" transform="rotate(-90 315.4 41.3)">VCC</text>
<text x="359.5" y="39.5" transform="rotate(-90 359.5 39.5)">VCC</text>
<text x="403.6" y="39.5" transform="rotate(-90 403.6 39.5)">VCC</text>
<text x="276.6" y="44.8" transform="rotate(-90 276.6 44.8)">2</text>
<text x="322.4" y="44.8" transform="rotate(-90 322.4 44.8)">2</text>
<text x="366.5" y="43.1" transform="rotate(-90 366.5 43.1)">2</text>
<text x="410.6" y="43.1" transform="rotate(-90 410.6 43.1)">2</text>
<text x="407.1" y="96" transform="rotate(-90 407.1 96)">VCC</text>
<text x="239.5" y="97.8" transform="rotate(-90 239.5 97.8)">VCC</text>
<text x="246.6" y="101.3" transform="rotate(-90 246.6 101.3)">2</text>
<text x="283.6" y="97.8" transform="rotate(-90 283.6 97.8)">VCC</text>
<text x="290.7" y="101.3" transform="rotate(-90 290.7 101.3)">2</text>
<text x="326" y="97.8" transform="rotate(-90 326 97.8)">VCC</text>
<text x="333" y="101.3" transform="rotate(-90 333 101.3)">2</text>
<text x="364.8" y="97.8" transform="rotate(-90 364.8 97.8)">VCC</text>
<text x="371.8" y="101.3" transform="rotate(-90 371.8 101.3)">2</text>
<text x="414.2" y="99.5" transform="rotate(-90 414.2 99.5)">2</text>
<text x="417.8" y="138">1</text>
<text x="417.8" y="141.5">2</text>
<text x="422.3" y="139.4">IN+</text>
<text x="422.3" y="142.9">IN-</text>
<text x="417.8" y="145">3</text>
<text x="417.8" y="148.6">4</text>
<text x="422.3" y="146.4">VBS</text>
<text x="422.3" y="150">ALE</text>
<text x="417.8" y="152.1">5</text>
<text x="417.8" y="155.6">6</text>
<text x="422.3" y="153.5">SDA</text>
<text x="417.8" y="159.1">7</text>
<text x="422.3" y="157">SCL</text>
<text x="422.3" y="160.5">GND</text>
<text x="206.8" y="164.1">PWM</text>
<text x="209.7" y="167.6">V+</text>
<text x="417.8" y="162.7">8</text>
<text x="422.3" y="164.1">+5V</text>
<text x="207.2" y="171.1">GND</text>
<text x="347.2" y="180.3">1</text>
<text x="347.2" y="183.8">2</text>
<text x="351.7" y="181.7">IN+</text>
<text x="351.7" y="185.2">IN-</text>
<text x="417.8" y="180.3">1</text>
<text x="417.8" y="183.8">2</text>
<text x="422.3" y="181.7">IN+</text>
<text x="422.3" y="185.2">IN-</text>
<text x="347.2" y="187.4">3</text>
<text x="347.2" y="190.9">4</text>
<text x="351.7" y="188.8">VBS</text>
<text x="417.8" y="187.4">3</text>
<text x="417.8" y="190.9">4</text>
<text x="422.3" y="188.8">VBS</text>
<text x="206.8" y="192.3">PWM</text>
<text x="209.7" y="195.8">V+</text>
<text x="347.2" y="194.4">5</text>
<text x="347.2" y="197.9">6</text>
<text x="351.7" y="192.3">ALE</text>
<text x="351.7" y="195.8">SDA</text>
<text x="417.8" y="194.4">5</text>
<text x="417.8" y="197.9">6</text>
<text x="422.3" y="192.3">ALE</text>
<text x="422.3" y="195.8">SDA</text>
<text x="207.2" y="199.4">GND</text>
<text x="347.2" y="201.5">7</text>
<text x="351.7" y="199.4">SCL</text>
<text x="351.7" y="202.9">GND</text>
<text x="417.8" y="201.5">7</text>
<text x="422.3" y="199.4">SCL</text>
<text x="422.3" y="202.9">GND</text>
<text x="347.2" y="205">8</text>
<text x="351.7" y="206.4">+5V</text>
<text x="417.8" y="205">8</text>
<text x="422.3" y="206.4">+5V</text>
<text x="82.9" y="220.9">1</text>
<text x="206.8" y="218.8">PWM</text>
<text x="73.8" y="225.8">VCC</text>
<text x="76.2" y="222.3">5V</text>
<text x="82.9" y="224.4">2</text>
<text x="82.9" y="227.9">3</text>
<text x="207.2" y="225.8">GND</text>
<text x="209.7" y="222.3">V+</text>
<text x="347.2" y="224.4">1</text>
<text x="347.2" y="227.9">2</text>
<text x="351.7" y="225.8">IN+</text>
<text x="417.8" y="224.4">1</text>
<text x="417.8" y="227.9">2</text>
<text x="422.3" y="225.8">IN+</text>
<text x="73.9" y="232.9">TXD</text>
<text x="74.2" y="229.3">3V3</text>
<text x="82.9" y="231.5">4</text>
<text x="347.2" y="231.5">3</text>
<text x="351.7" y="229.3">IN-</text>
<text x="351.7" y="232.9">VBS</text>
<text x="417.8" y="231.5">3</text>
<text x="422.3" y="229.3">IN-</text>
<text x="422.3" y="232.9">VBS</text>
<text x="73.2" y="239.9">GND</text>
<text x="73.6" y="236.4">RXD</text>
<text x="82.9" y="235">5</text>
<text x="82.9" y="238.5">6</text>
<text x="347.2" y="235">4</text>
<text x="347.2" y="238.5">5</text>
<text x="351.7" y="236.4">ALE</text>
<text x="351.7" y="239.9">SDA</text>
<text x="417.8" y="235">4</text>
<text x="417.8" y="238.5">5</text>
<text x="422.3" y="236.4">ALE</text>
<text x="422.3" y="239.9">SDA</text>
<text x="206.8" y="243.5">PWM</text>
<text x="347.2" y="242">6</text>
<text x="347.2" y="245.6">7</text>
<text x="351.7" y="243.5">SCL</text>
<text x="417.8" y="242">6</text>
<text x="417.8" y="245.6">7</text>
<text x="422.3" y="243.5">SCL</text>
<text x="207.2" y="250.5">GND</text>
<text x="209.7" y="247">V+</text>
<text x="347.2" y="249.1">8</text>
<text x="351.7" y="247">GND</text>
<text x="351.7" y="250.5">+5V</text>
<text x="417.8" y="249.1">8</text>
<text x="422.3" y="247">GND</text>
<text x="422.3" y="250.5">+5V</text>
<text x="48" y="261.4">L</text>
<text x="55.4" y="263.2">1</text>
<text x="70.6" y="262.7">5V</text>
<text x="80.4" y="261.4">5V</text>
<text x="47.4" y="268.5">N</text>
<text x="80.8" y="268.5">GND</text>
<text x="206.8" y="269.9">PWM</text>
<text x="55.4" y="270.3">2</text>
<text x="73.1" y="270.3">3</text>
<text x="209.7" y="273.4">V+</text>
<text x="207.2" y="277">GND</text>
</g>
<g font-size="2.5" fill="#00f">
<text x="64.2" y="142.9">SC2</text>
<text x="82.5" y="142.9">SC1</text>
<text x="64.2" y="146.4">SD2</text>
<text x="82.3" y="146.4">SD1</text>
<text x="64.2" y="155.3">SD3</text>
<text x="64.2" y="151.7">SC3</text>
<text x="82.3" y="155.3">SD0</text>
<text x="82.5" y="151.7">SC0</text>
<text x="64.2" y="160.5">SC4</text>
<text x="64.2" y="164.1">SD4</text>
<text x="84.2" y="165.8">A1</text>
<text x="84.2" y="162.3">A2</text>
<text x="64.2" y="172.9">SD5</text>
<text x="64.2" y="169.4">SC5</text>
<text x="84.2" y="169.4">A0</text>
<text x="64.2" y="178.2">SC6</text>
<text x="82.6" y="174.7">RST</text>
<text x="82.7" y="178.2">SCL</text>
<text x="64.2" y="181.7">SD6</text>
<text x="82.2" y="181.7">SDA</text>
<text x="64.2" y="190.5">SD7</text>
<text x="64.2" y="187">SC7</text>
<text x="81.8" y="187">GND</text>
<text x="82.9" y="190.5">VIN</text>
</g>
<text font-size="2.5" fill="#930" x="69.2" y="195">PCA9548A</text>
<g font-size="1.8" fill="#666">
<text x="99.4" y="28.4">PB-12</text>
<text x="99.4" y="31.9">PB-13/PWM</text>
<text x="99.4" y="35.4">PB-14/PWM</text>
<text x="132.6" y="42.5">BOOT1/PB-2</text>
<text x="135" y="46">ADC/PB-1</text>
<text x="99.4" y="49.5">PA-10/PWM</text>
<text x="135" y="49.5">ADC/PB-0</text>
<text x="135" y="53.1">ADC/PA-7</text>
<text x="99.4" y="60.1">PA-15/PWM</text>
<text x="135" y="63.7">ADC/PA-4</text>
<text x="135" y="60.1">ADC/PA-5</text>
<text x="135" y="74.2">ADC/PA-1</text>
<text x="135.9" y="77.8">3.3/PA-0</text>
<text x="133.8" y="88.3">OSC/PC-14</text>
<text x="133.8" y="84.8">OSC/PC-15</text>
<text x="134.2" y="91.9">LED/PC-13</text>
</g>
<g font-size="1.8" fill="#f00">
<text x="140" y="28.4">+5V</text>
<text x="138.3" y="35.4">+3.3V</text>
<text x="99.4" y="88.3">+5V</text>
<text x="99.4" y="95.4">+3.3V</text>
<text x="139.1" y="95.4">VBAT</text>
<text x="117.5" y="97" transform="rotate(-90 117.5 97)">+3.3V</text>
</g>
<g font-size="1.8">
<text x="139.8" y="31.9">GND</text>
<text x="139" y="81.3">NRST</text>
<text x="99.4" y="91.9">GND</text>
<text x="128.1" y="97" transform="rotate(-90 128.1 97)">GND</text>
</g>
<g font-size="1.8" fill="#0c0">
<text x="99.4" y="39">PB15/SD_CK</text>
<text x="99.4" y="42.5">PA-8/SD_D1</text>
<text x="99.4" y="46">PA-9/SD_D2</text>
<text x="131.1" y="56.6">SD_CMD/PA-6</text>
<text x="99.4" y="67.2">PB-4/SD_D0</text>
<text x="99.4" y="70.7">PB-5/SD_D3</text>
</g>
<g font-size="1.8" fill="#06f">
<text x="133.2" y="39">SCL2/PB-10</text>
<text x="99.4" y="63.4">PB-3/SDA2</text>
<text x="99.4" y="81.3">PB-8/SCL1</text>
<text x="99.4" y="84.8">PB-9/SDA1</text>
</g>
<g font-size="1.8" fill="#f90">
<text x="99.4" y="53.1">PA-11/USB/TX6</text>
<text x="99.4" y="56.6">PA-12/USB/RX6</text>
<text x="135.3" y="67.2">RX2/PA-3</text>
<text x="135.4" y="70.7">TX2/PA-2</text>
<text x="99.4" y="74.2">PB-6/TX1</text>
<text x="99.4" y="77.8">PB-7/RX1</text>
</g>
<g font-size="1.8" fill="#930">
<text x="116.1" y="101.8" transform="rotate(-90 116.1 101.8)">41</text>
<text x="119.6" y="101.8" transform="rotate(-90 119.6 101.8)">42</text>
<text x="123.1" y="101.8" transform="rotate(-90 123.1 101.8)">43</text>
<text x="126.6" y="101.8" transform="rotate(-90 126.6 101.8)">44</text>
</g>
<g font-size="1.8" fill="#f0f">
<text x="121" y="97" transform="rotate(-90 121 97)">PA-13/SWDIO</text>
<text x="124.5" y="97" transform="rotate(-90 124.5 97)">PA-14/SWCLK</text>
</g>
<g font-size="1.8" fill="#00f">
<text x="59.8" y="265.9">110VAC-5V</text>
<text x="59.8" y="267.6">Supply</text>
</g>
</svg>
